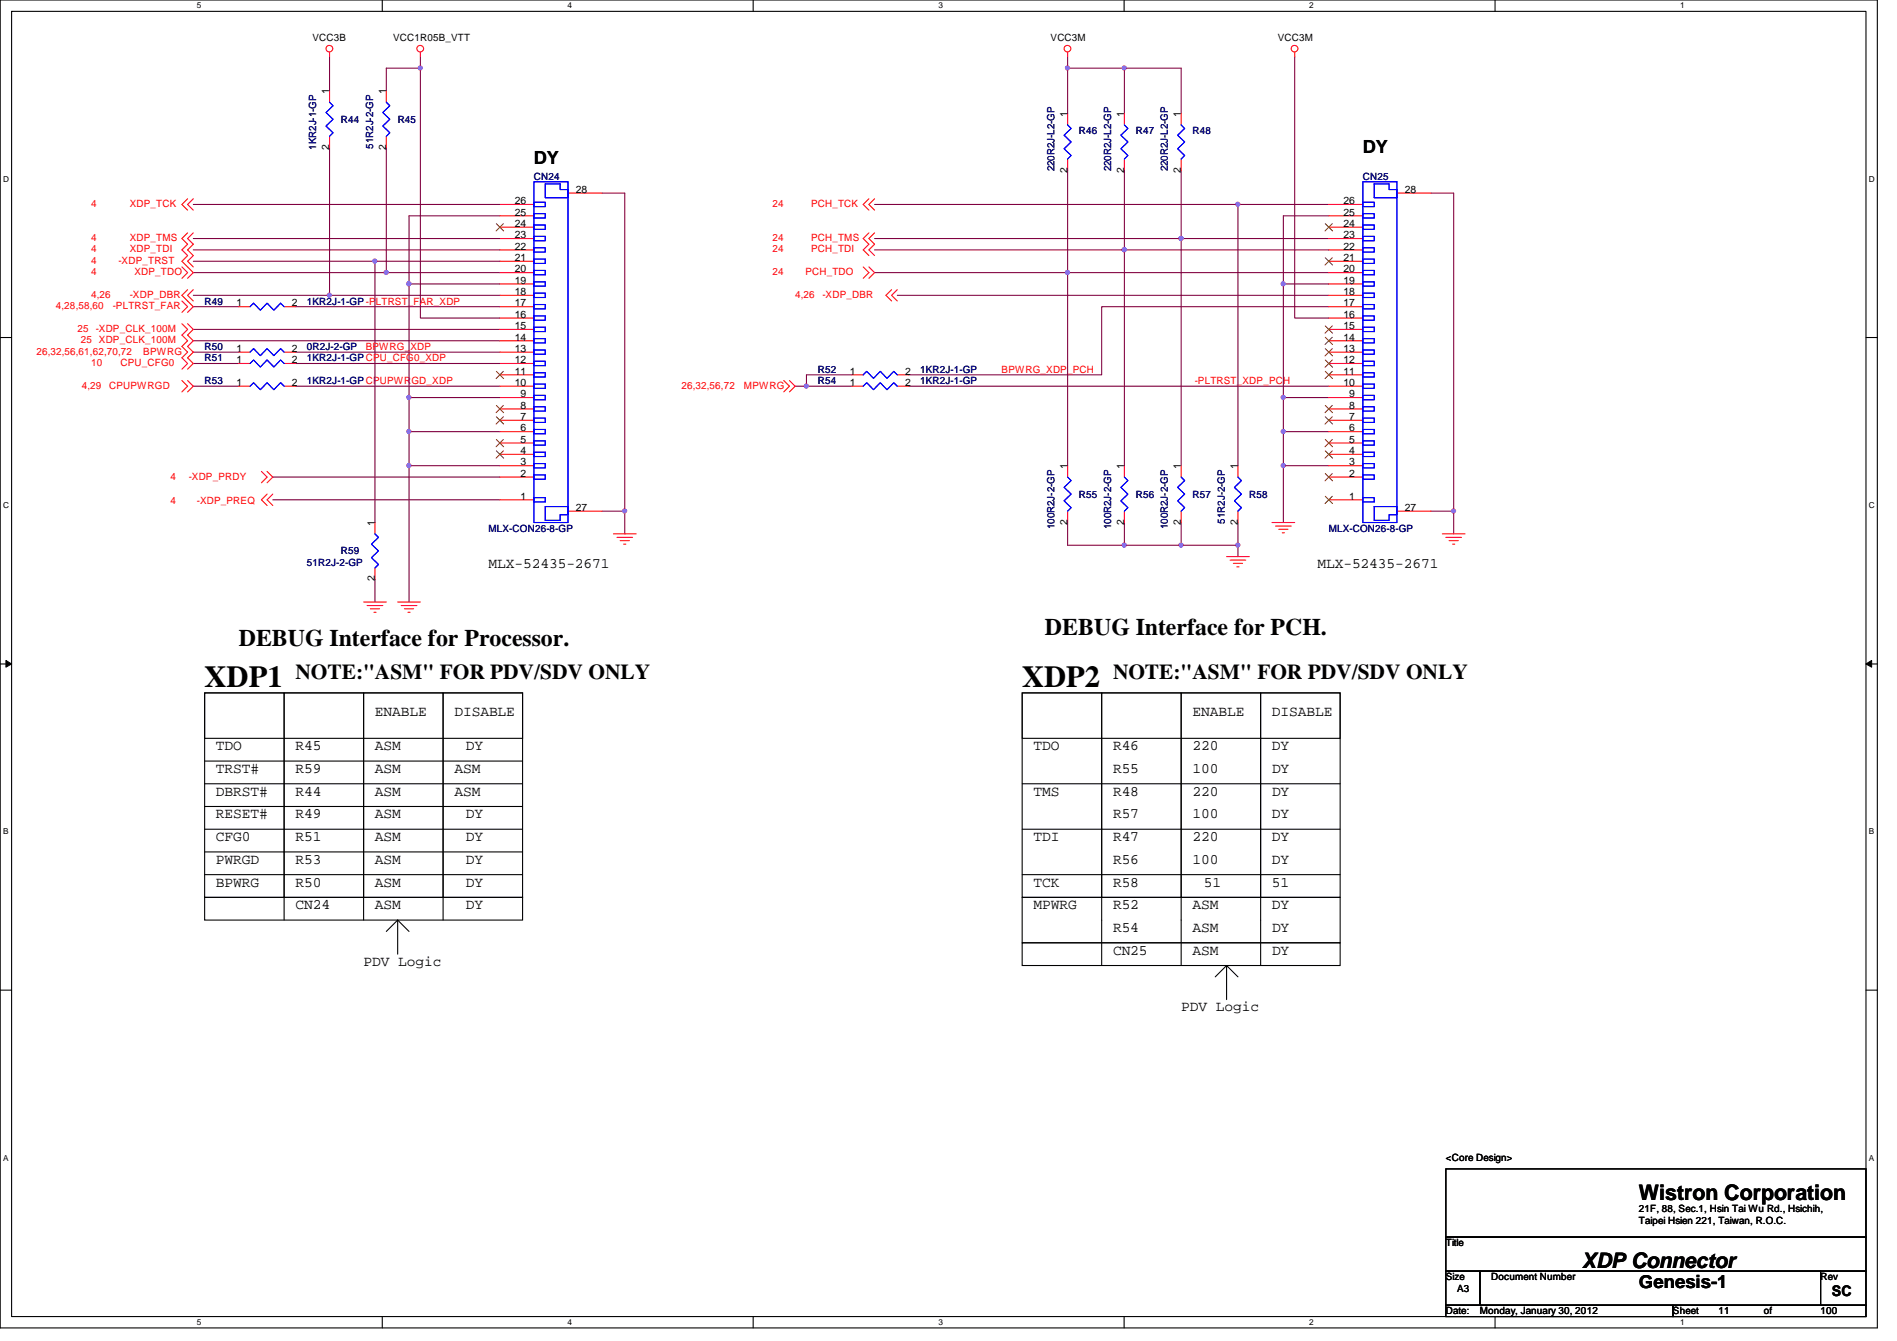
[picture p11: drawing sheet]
<svg xmlns="http://www.w3.org/2000/svg" width="297mm" height="210mm" viewBox="0 0 297 210" stroke-linecap="round" stroke-linejoin="round" font-family="sans-serif">
<path d="M0 0h294v207.9h-294zM1.8 1.8h290.4v204.3h-290.4z" fill="none" stroke="#000" stroke-width=".17"/>
<g fill="#fff">
<path d="M30.8 .2h.7v1.4h-.7z"/>
<path d="M30.8 206.2h.7v1.4h-.7z"/>
</g>
<path d="M59.9 0v1.8M59.9 206.1v1.8" fill="none" stroke="#000" stroke-width=".17"/>
<g fill="#fff">
<path d="M88.9 .2h.6v1.4h-.6z"/>
<path d="M88.9 206.2h.6v1.4h-.6z"/>
</g>
<path d="M117.9 0v1.8M117.9 206.1v1.8" fill="none" stroke="#000" stroke-width=".17"/>
<g fill="#fff">
<path d="M146.9 .2h.7v1.4h-.7z"/>
<path d="M146.9 206.2h.7v1.4h-.7z"/>
</g>
<path d="M176 0v1.8M176 206.1v1.8" fill="none" stroke="#000" stroke-width=".17"/>
<g fill="#fff">
<path d="M205 .2h.7v1.4h-.7z"/>
<path d="M205 206.2h.7v1.4h-.7z"/>
</g>
<path d="M234.1 0v1.8M234.1 206.1v1.8" fill="none" stroke="#000" stroke-width=".17"/>
<g fill="#fff">
<path d="M263.1 .2h.7v1.4h-.7z"/>
<path d="M263.1 206.2h.7v1.4h-.7z"/>
<path d="M.5 27.3h.9v1.4h-.9z"/>
<path d="M292.6 27.3h.9v1.4h-.9z"/>
<path d="M.5 78.4h.9v1.4h-.9z"/>
<path d="M292.6 78.4h.9v1.4h-.9z"/>
</g>
<path d="M0 52.8h1.8M292.2 52.8h1.8" fill="none" stroke="#000" stroke-width=".17"/>
<g fill="#fff">
<path d="M.5 129.5h.8v1.4h-.8z"/>
<path d="M292.6 129.5h.9v1.4h-.9z"/>
</g>
<path d="M0 103.9h1.8M292.2 103.9h1.8" fill="none" stroke="#000" stroke-width=".17"/>
<path d="M.9 103.4l.9 .5-.9 .5zM292.2 103.9l.9-.5v1z" fill="#000"/>
<path d="M.9 103.4l.9 .5-.9 .5zM292.2 103.9l.9-.5v1z" fill="none" stroke="#000" stroke-width=".16"/>
<g fill="#fff">
<path d="M.5 180.5h.8v1.4h-.8z"/>
<path d="M292.6 180.5h.9v1.4h-.9z"/>
</g>
<path d="M0 155h1.8M292.2 155h1.8" fill="none" stroke="#000" stroke-width=".17"/>
<path d="M78.3 33.8h-14.3v10.6h14.3M42.7 78.2h35.6M42.7 74.7h35.6" fill="none" stroke="#800040" stroke-width=".17"/>
<circle cx="64" cy="44.4" r=".32" fill="#f0f"/>
<circle cx="64" cy="44.4" r=".32" fill="none" stroke="#f0f" stroke-width=".17"/>
<path d="M64 72.9v21.3" fill="none" stroke="#800040" stroke-width=".17"/>
<circle cx="64" cy="72.9" r=".32" fill="#f0f"/>
<circle cx="64" cy="72.9" r=".32" fill="none" stroke="#f0f" stroke-width=".17"/>
<path d="M65.8 10.7v39.1h12.5M30.3 51.6h48M30.3 53.3h48M30.3 60.5h7.1M46.3 60.5h32" fill="none" stroke="#800040" stroke-width=".17"/>
<circle cx="65.8" cy="10.6" r=".32" fill="#f0f"/>
<circle cx="65.8" cy="10.6" r=".32" fill="none" stroke="#f0f" stroke-width=".17"/>
<path d="M30.3 48h7.1M46.3 48h32M51.6 46.2h26.7" fill="none" stroke="#800040" stroke-width=".17"/>
<circle cx="51.6" cy="46.2" r=".32" fill="#f0f"/>
<circle cx="51.6" cy="46.2" r=".32" fill="none" stroke="#f0f" stroke-width=".17"/>
<path d="M51.6 8.9v5.3M51.6 23.1v23.1h-21.3M60.5 42.7h17.8" fill="none" stroke="#800040" stroke-width=".17"/>
<circle cx="60.5" cy="42.6" r=".32" fill="#f0f"/>
<circle cx="60.5" cy="42.6" r=".32" fill="none" stroke="#f0f" stroke-width=".17"/>
<path d="M65.8 8.9v1.8h-5.3v3.5M60.5 23.1v19.6h-30.2M30.3 40.9h28.4v40.9" fill="none" stroke="#800040" stroke-width=".17"/>
<circle cx="58.7" cy="40.9" r=".32" fill="#f0f"/>
<circle cx="58.7" cy="40.9" r=".32" fill="none" stroke="#f0f" stroke-width=".17"/>
<path d="M30.3 39.1h48M30.3 37.3h48M30.3 32h48M208.1 33.8h-7.1v10.6h7.1M58.7 40.9h19.6M201 72.9v8.9M58.7 90.7v3.5" fill="none" stroke="#800040" stroke-width=".17"/>
<circle cx="200.9" cy="72.9" r=".32" fill="#f0f"/>
<circle cx="200.9" cy="72.9" r=".32" fill="none" stroke="#f0f" stroke-width=".17"/>
<path d="M202.7 8.9v40.9h5.4M185 37.3h23.1M140.5 46.2h67.6M142.3 60.5h65.8" fill="none" stroke="#800040" stroke-width=".17"/>
<circle cx="184.9" cy="37.3" r=".32" fill="#f0f"/>
<circle cx="184.9" cy="37.3" r=".32" fill="none" stroke="#f0f" stroke-width=".17"/>
<path d="M208.1 32h-14.3v40.9" fill="none" stroke="#800040" stroke-width=".17"/>
<circle cx="193.8" cy="32" r=".32" fill="#f0f"/>
<circle cx="193.8" cy="32" r=".32" fill="none" stroke="#f0f" stroke-width=".17"/>
<path d="M136.9 32h56.9M185 81.8v3.5M193.8 85.3v1.8" fill="none" stroke="#800040" stroke-width=".17"/>
<circle cx="184.9" cy="85.3" r=".32" fill="#f0f"/>
<circle cx="184.9" cy="85.3" r=".32" fill="none" stroke="#f0f" stroke-width=".17"/>
<path d="M193.8 81.8v3.5" fill="none" stroke="#800040" stroke-width=".17"/>
<circle cx="193.8" cy="85.3" r=".32" fill="#f0f"/>
<circle cx="193.8" cy="85.3" r=".32" fill="none" stroke="#f0f" stroke-width=".17"/>
<path d="M176.1 81.8v3.5" fill="none" stroke="#800040" stroke-width=".17"/>
<circle cx="176" cy="85.3" r=".32" fill="#f0f"/>
<circle cx="176" cy="85.3" r=".32" fill="none" stroke="#f0f" stroke-width=".17"/>
<path d="M176.1 39.1h32M167.2 81.8v3.5h17.8" fill="none" stroke="#800040" stroke-width=".17"/>
<circle cx="176" cy="39.1" r=".32" fill="#f0f"/>
<circle cx="176" cy="39.1" r=".32" fill="none" stroke="#f0f" stroke-width=".17"/>
<path d="M167.2 42.7h40.9" fill="none" stroke="#800040" stroke-width=".17"/>
<circle cx="167.1" cy="42.6" r=".32" fill="#f0f"/>
<circle cx="167.1" cy="42.6" r=".32" fill="none" stroke="#f0f" stroke-width=".17"/>
<path d="M167.2 42.7v30.2" fill="none" stroke="#800040" stroke-width=".17"/>
<circle cx="167.1" cy="42.6" r=".32" fill="#f0f"/>
<circle cx="167.1" cy="42.6" r=".32" fill="none" stroke="#f0f" stroke-width=".17"/>
<path d="M185 37.3v35.6" fill="none" stroke="#800040" stroke-width=".17"/>
<circle cx="184.9" cy="37.3" r=".32" fill="#f0f"/>
<circle cx="184.9" cy="37.3" r=".32" fill="none" stroke="#f0f" stroke-width=".17"/>
<path d="M176.1 10.7h-8.9v7.1M185 26.7v10.6" fill="none" stroke="#800040" stroke-width=".17"/>
<circle cx="176" cy="10.6" r=".32" fill="#f0f"/>
<circle cx="176" cy="10.6" r=".32" fill="none" stroke="#f0f" stroke-width=".17"/>
<circle cx="167.1" cy="10.6" r=".32" fill="#f0f"/>
<circle cx="167.1" cy="10.6" r=".32" fill="none" stroke="#f0f" stroke-width=".17"/>
<path d="M167.2 8.9v1.8M176.1 17.8v-7.1h8.9v7.1M167.2 26.7v16M176.1 26.7v46.2" fill="none" stroke="#800040" stroke-width=".17"/>
<circle cx="176" cy="39.1" r=".32" fill="#f0f"/>
<circle cx="176" cy="39.1" r=".32" fill="none" stroke="#f0f" stroke-width=".17"/>
<path d="M94.3 30.2h3.5M136.9 39.1h39.2M136.9 37.3h48.1M126.3 60.5h7.1M185 85.3h8.8" fill="none" stroke="#800040" stroke-width=".17"/>
<circle cx="126.3" cy="60.4" r=".32" fill="#f0f"/>
<circle cx="126.3" cy="60.4" r=".32" fill="none" stroke="#f0f" stroke-width=".17"/>
<path d="M136.9 42.7h30.3M97.8 80v3.6" fill="none" stroke="#800040" stroke-width=".17"/>
<circle cx="97.8" cy="80" r=".32" fill="#f0f"/>
<circle cx="97.8" cy="80" r=".32" fill="none" stroke="#f0f" stroke-width=".17"/>
<path d="M97.8 30.2v49.8h-3.5M64 67.6v5.3h14.3" fill="none" stroke="#800040" stroke-width=".17"/>
<circle cx="64" cy="67.5" r=".32" fill="#f0f"/>
<circle cx="64" cy="67.5" r=".32" fill="none" stroke="#f0f" stroke-width=".17"/>
<path d="M64 62.2v5.4h14.3" fill="none" stroke="#800040" stroke-width=".17"/>
<circle cx="64" cy="62.2" r=".32" fill="#f0f"/>
<circle cx="64" cy="62.2" r=".32" fill="none" stroke="#f0f" stroke-width=".17"/>
<path d="M64 44.4v17.8h14.3" fill="none" stroke="#800040" stroke-width=".17"/>
<circle cx="64" cy="44.4" r=".32" fill="#f0f"/>
<circle cx="64" cy="44.4" r=".32" fill="none" stroke="#f0f" stroke-width=".17"/>
<path d="M224.1 30.2h3.5v49.8M30.3 55.1h7.1M30.3 56.9h7.1M46.3 55.1h32M46.3 56.9h32M224.1 80h3.5M227.6 80v3.6" fill="none" stroke="#800040" stroke-width=".17"/>
<circle cx="227.6" cy="80" r=".32" fill="#f0f"/>
<circle cx="227.6" cy="80" r=".32" fill="none" stroke="#f0f" stroke-width=".17"/>
<path d="M201 44.4v17.8h7.1" fill="none" stroke="#800040" stroke-width=".17"/>
<circle cx="200.9" cy="44.4" r=".32" fill="#f0f"/>
<circle cx="200.9" cy="44.4" r=".32" fill="none" stroke="#f0f" stroke-width=".17"/>
<path d="M208.1 67.6h-7.1v5.3h7.1" fill="none" stroke="#800040" stroke-width=".17"/>
<circle cx="200.9" cy="67.5" r=".32" fill="#f0f"/>
<circle cx="200.9" cy="67.5" r=".32" fill="none" stroke="#f0f" stroke-width=".17"/>
<path d="M133.4 58.7h-7.1v1.8h-1.8M201 62.2v5.4" fill="none" stroke="#800040" stroke-width=".17"/>
<circle cx="200.9" cy="62.2" r=".32" fill="#f0f"/>
<circle cx="200.9" cy="62.2" r=".32" fill="none" stroke="#f0f" stroke-width=".17"/>
<path d="M208.1 48h-35.6v10.7h-30.2" fill="none" stroke="#800040" stroke-width=".17"/>
<g fill="none" stroke="#f00" stroke-width=".17">
<path d="M51.6 8.2v.7M51.6 14.2v1.8M60.5 14.2v1.8M65.8 8.2v.7M167.2 8.2v.7M167.2 17.8v1.8M176.1 17.8v1.8M185 17.8v1.8M202.7 8.2v.7M29.4 36.4l-.9 .9 .9 .9-.9 .9 .9 .9-.9 .9 1.8 1.8-.9 .9M29.4 31.1l-.9 .9 .9 .9M30.3 36.4l-.9 .9 .9 .9-.9 .9 .9 .9-.9 .9 .9 .9"/>
<path d="M30.3 31.1l-.9 .9 .9 .9M51.6 21.3v1.8M60.5 21.3v1.8M78.3 39.1h5.3M78.3 37.3h5.3M78.3 35.6h5.3M78.3 33.8h5.3M78.3 32h5.3M88.9 30.2h5.4M136.1 36.4l-.9 .9 .9 .9-.9 .9 .9 .9M136.1 31.1l-.9 .9 .9 .9M136.9 36.4l-.8 .9 .8 .9-.8 .9 .8 .9"/>
<path d="M136.9 31.1l-.8 .9 .8 .9M167.2 24.9v1.8M176.1 24.9v1.8M185 24.9v1.8M208.1 39.1h5.3M208.1 37.3h5.3M208.1 35.6h5.3M208.1 33.8h5.3M208.1 32h5.3M218.7 30.2h5.4M28.5 41.8l.9 .9-.9 .9M28.5 50.7l.9 .9-.9 .9 .9 .8-.9 .9 .9 .9-.9 .9 .9 .9-.9 .9"/>
<path d="M28.5 59.6l.9 .9-.9 .8M28.5 47.1l.9 .9-.9 .9M29.4 45.3l-.9 .9 1.8 1.8-.9 .9M29.4 50.7l.9 .9-.9 .9 .9 .8-.9 .9 .9 .9-.9 .9 .9 .9-.9 .9M29.4 59.6l.9 .9-.9 .8M30.3 45.3l-.9 .9 .9 .9M37.4 56.9h1.8M37.4 55.1h1.8M37.4 48h1.8M44.5 56.9h1.8M44.5 55.1h1.8M44.5 48h1.8"/>
<path d="M78.3 56.9h5.3M78.3 58.7h5.3M78.3 55.1h5.3M78.3 53.3h5.3M78.3 51.6h5.3M78.3 49.8h5.3M78.3 48h5.3M78.3 46.2h5.3M78.3 44.4h5.3M78.3 42.7h5.3M78.3 40.9h5.3M122.7 59.6l.9 .9-.9 .8"/>
<path d="M123.6 59.6l.9 .9-.9 .8M133.4 58.7h1.8M135.2 41.8l.9 .9-.9 .9M136.1 41.8l.8 .9-.8 .9M139.6 45.3l-.9 .9 .9 .9M140.5 58.7h1.8M140.5 45.3l-.9 .9 .9 .9M208.1 56.9h5.3M208.1 58.7h5.3M208.1 55.1h5.3M208.1 53.3h5.3M208.1 51.6h5.3"/>
<path d="M208.1 49.8h5.3M208.1 48h5.3M208.1 46.2h5.3M208.1 44.4h5.3M208.1 42.7h5.3M208.1 40.9h5.3M37.4 60.5h1.8M40.9 73.8l.9 .9-.9 .9M41.8 73.8l.9 .9-.9 .9M41.8 77.3l-.9 .9 .9 .9M42.7 77.3l-.9 .9 .9 .9M44.5 60.5h1.8"/>
<path d="M78.3 60.5h5.3M78.3 78.2h5.3M78.3 74.7h5.3M78.3 72.9h5.3M78.3 71.1h5.3M78.3 69.3h5.3M78.3 67.6h5.3M78.3 65.8h5.3M78.3 64h5.3M78.3 62.2h5.3M133.4 60.5h1.8M140.5 60.5h1.8"/>
<path d="M167.2 72.9v1.8M176.1 72.9v1.8M185 72.9v1.8M193.8 72.9v1.8M208.1 60.5h5.3M208.1 78.2h5.3M208.1 74.7h5.3M208.1 72.9h5.3M208.1 71.1h5.3M208.1 69.3h5.3M208.1 67.6h5.3M208.1 65.8h5.3"/>
<path d="M208.1 64h5.3M208.1 62.2h5.3M56.9 94.2h3.6M57.5 94.8h2.4M58 95.3h1.4M58.5 95.8h.4M58.7 81.8v1.8M58.7 88.9v1.8M62.3 94.2h3.5M62.8 94.8h2.5M63.3 95.3h1.5M63.9 95.8h.3"/>
<path d="M88.9 80h5.4M96.1 83.6h3.5M96.6 84.1h2.5M97.1 84.6h1.4M97.7 85.2h.3M167.2 80v1.8M176.1 80v1.8M185 80v1.8M192.1 87.1h3.5M192.6 87.7h2.5M193.1 88.2h1.5M193.7 88.7h.3"/>
<path d="M193.8 80v1.8M199.2 81.8h3.5M199.7 82.3h2.5M200.2 82.8h1.5M200.8 83.4h.3M218.7 80h5.4M225.8 83.6h3.6M226.4 84.1h2.5M226.9 84.6h1.4M227.5 85.2h.3"/>
<circle cx="51.6" cy="7.6" r=".52"/>
<circle cx="65.8" cy="7.6" r=".52"/>
<circle cx="167.2" cy="7.6" r=".52"/>
<circle cx="202.7" cy="7.6" r=".52"/>
</g>
<g fill="none" stroke="#000" stroke-width=".17">
<path d="M32 108.5h49.8v7.1h-49.8zM32 108.5h12.5v32h-12.5zM32 119.1h49.8M44.5 108.5h12.4v32h-12.4zM56.9 108.5h12.5v32h-12.5zM69.4 108.5h12.4v32h-12.4zM160.1 108.5h49.7v7.1h-49.7zM160.1 108.5h12.4v32h-12.4zM172.5 108.5h12.5v32h-12.5zM185 108.5h12.4v32h-12.4zM197.4 108.5h12.4v32h-12.4zM32 122.7h49.8"/>
<path d="M32 126.2h49.8M32 129.8h49.8M32 133.3h49.8M32 136.9h49.8M160.1 122.7h49.7M160.1 129.8h49.7M160.1 136.9h49.7M32 140.5h49.8v3.5h-49.8zM44.5 140.5v3.5M56.9 140.5v3.5M62.3 144l1.7 1.8M62.3 144l-1.8 1.8"/>
<path d="M62.3 144v5.4M69.4 140.5v3.5M160.1 140.5h49.7v7.1h-49.7zM160.1 147.6h49.7v3.5h-49.7zM172.5 140.5v10.6M185 140.5v10.6M192.1 151.1l-1.8 1.8M193.8 152.9l-1.7-1.8v5.4M197.4 140.5v10.6M226.4 183h65.8v10.6h-65.8zM226.4 193.6h65.8v5.4h-65.8zM226.4 199h5.3v5.3h-5.3z"/>
<path d="M231.7 199h53.4v5.3h-53.4zM285.1 199h7.1v5.3h-7.1zM226.4 204.3h35.6v1.8h-35.6zM262 204.3h30.2v1.8h-30.2z"/>
</g>
<g fill="none" stroke="#00f" stroke-width=".17">
<path d="M51.6 16l.6 .6-1.1 1 1.1 1.1-1.1 1 1.1 1.1-.6 .5M60.5 16l.5 .6-1.1 1 1.1 1.1-1.1 1 1.1 1.1-.5 .5M167.2 19.6l.5 .5-1.1 1.1 1.1 1-1.1 1.1 1.1 1-.5 .6M176.1 19.6l.5 .5-1.1 1.1 1.1 1-1.1 1.1 1.1 1-.5 .6M185 19.6l.5 .5-1.1 1.1 1.1 1-1.1 1.1 1.1 1-.5 .6M83.6 38.8h1.8v.7h-1.8zM83.6 37h1.8v.7h-1.8zM83.6 35.2h1.8v.7h-1.8zM83.6 33.4h1.8v.7h-1.8zM83.6 31.7h1.8v.6h-1.8zM83.6 28.4h5.3v53.4h-5.3zM85.4 28.8h2.3v.9h1.2v1.2h-3.5z"/>
<path d="M213.4 38.8h1.8v.7h-1.8zM213.4 37h1.8v.7h-1.8zM213.4 35.2h1.8v.7h-1.8zM213.4 33.4h1.8v.7h-1.8zM213.4 31.7h1.8v.6h-1.8zM213.4 28.4h5.3v53.4h-5.3zM215.2 28.8h2.3v.9h1.2v1.2h-3.5zM39.2 56.9l.5-.6 1.1 1.1 1-1.1 1.1 1.1 1-1.1 .6 .6M39.2 48l.5-.5 1.1 1.1 1-1.1 1.1 1.1 1-1.1 .6 .5M39.2 55.1l.5-.5 1.1 1.1 1-1.1 1.1 1.1 1-1.1 .6 .5M83.6 58.3h1.8v.7h-1.8zM83.6 56.6h1.8v.6h-1.8z"/>
<path d="M83.6 42.3h1.8v.7h-1.8zM83.6 45.9h1.8v.7h-1.8zM83.6 40.6h1.8v.6h-1.8zM83.6 54.8h1.8v.7h-1.8zM83.6 44.1h1.8v.7h-1.8zM83.6 53h1.8v.7h-1.8zM83.6 51.2h1.8v.7h-1.8zM83.6 49.4h1.8v.7h-1.8zM83.6 47.7h1.8v.6h-1.8zM135.2 58.7l.5-.6 1.1 1.1 1-1.1 1.1 1.1 1.1-1.1 .5 .6M213.4 58.3h1.8v.7h-1.8zM213.4 56.6h1.8v.6h-1.8z"/>
<path d="M213.4 42.3h1.8v.7h-1.8zM213.4 45.9h1.8v.7h-1.8zM213.4 40.6h1.8v.6h-1.8zM213.4 54.8h1.8v.7h-1.8zM213.4 44.1h1.8v.7h-1.8zM213.4 53h1.8v.7h-1.8zM213.4 51.2h1.8v.7h-1.8zM213.4 49.4h1.8v.7h-1.8zM213.4 47.7h1.8v.6h-1.8zM39.2 60.5l.5-.6 1.1 1.1 1-1.1 1.1 1.1 1-1.1 .6 .6M83.6 77.9h1.8v.7h-1.8zM83.6 60.1h1.8v.7h-1.8z"/>
<path d="M83.6 74.3h1.8v.7h-1.8zM83.6 72.6h1.8v.6h-1.8zM83.6 70.8h1.8v.7h-1.8zM83.6 69h1.8v.7h-1.8zM83.6 67.2h1.8v.7h-1.8zM83.6 65.4h1.8v.7h-1.8zM83.6 63.7h1.8v.6h-1.8zM83.6 61.9h1.8v.7h-1.8zM85.4 79.3h3.5v1.3h-1.2v.8h-2.3zM135.2 60.5l.5-.6 1.1 1.1 1-1.1 1.1 1.1 1.1-1.1 .5 .6M167.2 74.7l.5 .5-1.1 1.1 1.1 1-1.1 1.1 1.1 1.1-.5 .5M176.1 74.7l.5 .5-1.1 1.1 1.1 1-1.1 1.1 1.1 1.1-.5 .5"/>
<path d="M185 74.7l.5 .5-1.1 1.1 1.1 1-1.1 1.1 1.1 1.1-.5 .5M193.8 74.7l.6 .5-1.1 1.1 1.1 1-1.1 1.1 1.1 1.1-.6 .5M213.4 77.9h1.8v.7h-1.8zM213.4 60.1h1.8v.7h-1.8zM213.4 74.3h1.8v.7h-1.8zM213.4 72.6h1.8v.6h-1.8zM213.4 70.8h1.8v.7h-1.8zM213.4 69h1.8v.7h-1.8zM213.4 67.2h1.8v.7h-1.8zM213.4 65.4h1.8v.7h-1.8zM213.4 63.7h1.8v.6h-1.8zM213.4 61.9h1.8v.7h-1.8z"/>
<path d="M215.2 79.3h3.5v1.3h-1.2v.8h-2.3zM58.7 83.6l.6 .5-1.1 1.1 1.1 1-1.1 1.1 1.1 1-.6 .6"/>
</g>
<g fill="none" stroke="#804000" stroke-width=".16">
<path d="M77.7 35l1.2 1.2M78.8 35l-1.1 1.2M207.5 35l1.2 1.2M208.6 35l-1.1 1.2M77.7 58.1l1.2 1.2M78.8 58.1l-1.1 1.2M207.5 58.1l1.2 1.2M207.5 56.3l1.2 1.2M207.5 54.6l1.2 1.1M207.5 52.8l1.2 1.1M207.5 51l1.2 1.2M207.5 40.3l1.2 1.2"/>
<path d="M208.6 58.1l-1.1 1.2M208.6 56.3l-1.1 1.2M208.6 54.6l-1.1 1.1M208.6 52.8l-1.1 1.1M208.6 51l-1.1 1.2M208.6 40.3l-1.1 1.2M77.7 70.6l1.2 1.1M77.7 68.8l1.2 1.1M77.7 65.2l1.2 1.2M77.7 63.5l1.2 1.1M78.8 70.6l-1.1 1.1M78.8 68.8l-1.1 1.1"/>
<path d="M78.8 65.2l-1.1 1.2M78.8 63.5l-1.1 1.1M207.5 77.7l1.2 1.1M207.5 74.1l1.2 1.2M207.5 70.6l1.2 1.1M207.5 68.8l1.2 1.1M207.5 65.2l1.2 1.2M207.5 63.5l1.2 1.1M208.6 77.7l-1.1 1.1M208.6 74.1l-1.1 1.2M208.6 70.6l-1.1 1.1M208.6 68.8l-1.1 1.1"/>
<path d="M208.6 65.2l-1.1 1.2M208.6 63.5l-1.1 1.1"/>
</g>
<circle cx="64" cy="44.4" r=".32" fill="#f0f"/>
<circle cx="64" cy="44.4" r=".32" fill="none" stroke="#f0f" stroke-width=".17"/>
<circle cx="64" cy="72.9" r=".32" fill="#f0f"/>
<circle cx="64" cy="72.9" r=".32" fill="none" stroke="#f0f" stroke-width=".17"/>
<circle cx="65.8" cy="10.6" r=".32" fill="#f0f"/>
<circle cx="65.8" cy="10.6" r=".32" fill="none" stroke="#f0f" stroke-width=".17"/>
<circle cx="51.6" cy="46.2" r=".32" fill="#f0f"/>
<circle cx="51.6" cy="46.2" r=".32" fill="none" stroke="#f0f" stroke-width=".17"/>
<circle cx="60.5" cy="42.6" r=".32" fill="#f0f"/>
<circle cx="60.5" cy="42.6" r=".32" fill="none" stroke="#f0f" stroke-width=".17"/>
<circle cx="58.7" cy="40.9" r=".32" fill="#f0f"/>
<circle cx="58.7" cy="40.9" r=".32" fill="none" stroke="#f0f" stroke-width=".17"/>
<circle cx="200.9" cy="72.9" r=".32" fill="#f0f"/>
<circle cx="200.9" cy="72.9" r=".32" fill="none" stroke="#f0f" stroke-width=".17"/>
<circle cx="184.9" cy="37.3" r=".32" fill="#f0f"/>
<circle cx="184.9" cy="37.3" r=".32" fill="none" stroke="#f0f" stroke-width=".17"/>
<circle cx="193.8" cy="32" r=".32" fill="#f0f"/>
<circle cx="193.8" cy="32" r=".32" fill="none" stroke="#f0f" stroke-width=".17"/>
<circle cx="184.9" cy="85.3" r=".32" fill="#f0f"/>
<circle cx="184.9" cy="85.3" r=".32" fill="none" stroke="#f0f" stroke-width=".17"/>
<circle cx="193.8" cy="85.3" r=".32" fill="#f0f"/>
<circle cx="193.8" cy="85.3" r=".32" fill="none" stroke="#f0f" stroke-width=".17"/>
<circle cx="176" cy="85.3" r=".32" fill="#f0f"/>
<circle cx="176" cy="85.3" r=".32" fill="none" stroke="#f0f" stroke-width=".17"/>
<circle cx="176" cy="39.1" r=".32" fill="#f0f"/>
<circle cx="176" cy="39.1" r=".32" fill="none" stroke="#f0f" stroke-width=".17"/>
<circle cx="167.1" cy="42.6" r=".32" fill="#f0f"/>
<circle cx="167.1" cy="42.6" r=".32" fill="none" stroke="#f0f" stroke-width=".17"/>
<circle cx="167.1" cy="42.6" r=".32" fill="#f0f"/>
<circle cx="167.1" cy="42.6" r=".32" fill="none" stroke="#f0f" stroke-width=".17"/>
<circle cx="184.9" cy="37.3" r=".32" fill="#f0f"/>
<circle cx="184.9" cy="37.3" r=".32" fill="none" stroke="#f0f" stroke-width=".17"/>
<circle cx="176" cy="10.6" r=".32" fill="#f0f"/>
<circle cx="176" cy="10.6" r=".32" fill="none" stroke="#f0f" stroke-width=".17"/>
<circle cx="167.1" cy="10.6" r=".32" fill="#f0f"/>
<circle cx="167.1" cy="10.6" r=".32" fill="none" stroke="#f0f" stroke-width=".17"/>
<circle cx="176" cy="39.1" r=".32" fill="#f0f"/>
<circle cx="176" cy="39.1" r=".32" fill="none" stroke="#f0f" stroke-width=".17"/>
<circle cx="126.3" cy="60.4" r=".32" fill="#f0f"/>
<circle cx="126.3" cy="60.4" r=".32" fill="none" stroke="#f0f" stroke-width=".17"/>
<circle cx="97.8" cy="80" r=".32" fill="#f0f"/>
<circle cx="97.8" cy="80" r=".32" fill="none" stroke="#f0f" stroke-width=".17"/>
<circle cx="64" cy="67.5" r=".32" fill="#f0f"/>
<circle cx="64" cy="67.5" r=".32" fill="none" stroke="#f0f" stroke-width=".17"/>
<circle cx="64" cy="62.2" r=".32" fill="#f0f"/>
<circle cx="64" cy="62.2" r=".32" fill="none" stroke="#f0f" stroke-width=".17"/>
<circle cx="64" cy="44.4" r=".32" fill="#f0f"/>
<circle cx="64" cy="44.4" r=".32" fill="none" stroke="#f0f" stroke-width=".17"/>
<circle cx="227.6" cy="80" r=".32" fill="#f0f"/>
<circle cx="227.6" cy="80" r=".32" fill="none" stroke="#f0f" stroke-width=".17"/>
<circle cx="200.9" cy="44.4" r=".32" fill="#f0f"/>
<circle cx="200.9" cy="44.4" r=".32" fill="none" stroke="#f0f" stroke-width=".17"/>
<circle cx="200.9" cy="67.5" r=".32" fill="#f0f"/>
<circle cx="200.9" cy="67.5" r=".32" fill="none" stroke="#f0f" stroke-width=".17"/>
<circle cx="200.9" cy="62.2" r=".32" fill="#f0f"/>
<circle cx="200.9" cy="62.2" r=".32" fill="none" stroke="#f0f" stroke-width=".17"/>
<g font-size="4.8">
<text x="32" y="107.5">XDP1</text>
<text x="160.1" y="107.5">XDP2</text>
</g>
<g font-size="3.7">
<text x="37.4" y="101.2">DEBUG Interface for Processor.</text>
<text x="163.6" y="99.4">DEBUG Interface for PCH.</text>
</g>
<g font-size="3.3">
<text x="46.3" y="106.2">NOTE:&quot;ASM&quot; FOR PDV/SDV ONLY</text>
<text x="174.3" y="106.2">NOTE:&quot;ASM&quot; FOR PDV/SDV ONLY</text>
<text x="256.6" y="187.9">Wistron Corporation</text>
<text x="247.7" y="198.5">XDP Connector</text>
</g>
<g font-size="2.8">
<text x="213.4" y="24">DY</text>
<text x="83.6" y="25.7">DY</text>
<text x="256.6" y="201.6">Genesis-1</text>
</g>
<g font-size="2.3">
<text x="76.5" y="89">MLX-52435-2671</text>
<text x="206.3" y="89">MLX-52435-2671</text>
<text x="58.7" y="112.1">ENABLE</text>
<text x="71.2" y="112.1">DISABLE</text>
<text x="186.7" y="112.1">ENABLE</text>
<text x="199.2" y="112.1">DISABLE</text>
<text x="33.8" y="117.4">TDO</text>
<text x="46.3" y="117.4">R45</text>
<text x="58.7" y="117.4">ASM</text>
<text x="72.9" y="117.4">DY</text>
<text x="161.8" y="117.4">TDO</text>
<text x="174.3" y="117.4">R46</text>
<text x="186.7" y="117.4">220</text>
<text x="199.2" y="117.4">DY</text>
<text x="33.8" y="121">TRST#</text>
<text x="33.8" y="124.5">DBRST#</text>
<text x="46.3" y="121">R59</text>
<text x="46.3" y="124.5">R44</text>
<text x="58.7" y="121">ASM</text>
<text x="58.7" y="124.5">ASM</text>
<text x="71.2" y="121">ASM</text>
<text x="71.2" y="124.5">ASM</text>
<text x="161.8" y="124.5">TMS</text>
<text x="174.3" y="121">R55</text>
<text x="174.3" y="124.5">R48</text>
<text x="186.7" y="121">100</text>
<text x="186.7" y="124.5">220</text>
<text x="199.2" y="121">DY</text>
<text x="199.2" y="124.5">DY</text>
<text x="33.8" y="128.1">RESET#</text>
<text x="33.8" y="131.7">CFG0</text>
<text x="46.3" y="128.1">R49</text>
<text x="46.3" y="131.7">R51</text>
<text x="58.7" y="128.1">ASM</text>
<text x="58.7" y="131.7">ASM</text>
<text x="72.9" y="128.1">DY</text>
<text x="72.9" y="131.7">DY</text>
<text x="161.8" y="131.7">TDI</text>
<text x="174.3" y="128.1">R57</text>
<text x="174.3" y="131.7">R47</text>
<text x="186.7" y="128.1">100</text>
<text x="186.7" y="131.7">220</text>
<text x="199.2" y="128.1">DY</text>
<text x="199.2" y="131.7">DY</text>
<text x="33.8" y="135.2">PWRGD</text>
<text x="46.3" y="135.2">R53</text>
<text x="58.7" y="135.2">ASM</text>
<text x="72.9" y="135.2">DY</text>
<text x="174.3" y="135.2">R56</text>
<text x="186.7" y="135.2">100</text>
<text x="199.2" y="135.2">DY</text>
<text x="33.8" y="138.8">BPWRG</text>
<text x="46.3" y="138.8">R50</text>
<text x="46.3" y="142.3">CN24</text>
<text x="58.7" y="138.8">ASM</text>
<text x="58.7" y="142.3">ASM</text>
<text x="72.9" y="138.8">DY</text>
<text x="72.9" y="142.3">DY</text>
<text x="161.8" y="138.8">TCK</text>
<text x="161.8" y="142.3">MPWRG</text>
<text x="174.3" y="138.8">R58</text>
<text x="174.3" y="142.3">R52</text>
<text x="186.7" y="142.3">ASM</text>
<text x="188.5" y="138.8">51</text>
<text x="199.2" y="142.3">DY</text>
<text x="199.2" y="138.8">51</text>
<text x="174.3" y="145.9">R54</text>
<text x="174.3" y="149.4">CN25</text>
<text x="186.7" y="145.9">ASM</text>
<text x="186.7" y="149.4">ASM</text>
<text x="199.2" y="145.9">DY</text>
<text x="199.2" y="149.4">DY</text>
<text x="56.9" y="151.2">PDV Logic</text>
<text x="185" y="158.3">PDV Logic</text>
<text x="286.8" y="202.9">SC</text>
</g>
<g font-size="1.6">
<text x="48.9" y="6.4">VCC3B</text>
<text x="61.5" y="6.4">VCC1R05B_VTT</text>
<text x="164.5" y="6.4">VCC3M</text>
<text x="200.1" y="6.4">VCC3M</text>
<text x="51.6" y="14.8" transform="rotate(-90 51.6 14.8)">1</text>
<text x="60.4" y="14.8" transform="rotate(-90 60.4 14.8)">1</text>
<text x="51.6" y="23.5" transform="rotate(-90 51.6 23.5)">2</text>
<text x="60.4" y="23.5" transform="rotate(-90 60.4 23.5)">2</text>
<text x="167.1" y="18.3" transform="rotate(-90 167.1 18.3)">1</text>
<text x="176" y="18.3" transform="rotate(-90 176 18.3)">1</text>
<text x="184.9" y="18.3" transform="rotate(-90 184.9 18.3)">1</text>
<text x="167.1" y="27" transform="rotate(-90 167.1 27)">2</text>
<text x="176" y="27" transform="rotate(-90 176 27)">2</text>
<text x="184.9" y="27" transform="rotate(-90 184.9 27)">2</text>
<text x="80.6" y="35.5">24</text>
<text x="80.6" y="33.7">25</text>
<text x="80.6" y="32">26</text>
<text x="90.2" y="30.2">28</text>
<text x="210.4" y="35.5">24</text>
<text x="210.4" y="33.7">25</text>
<text x="210.4" y="32">26</text>
<text x="220" y="30.2">28</text>
<text x="80.6" y="40.9">21</text>
<text x="80.6" y="39.1">22</text>
<text x="80.6" y="37.3">23</text>
<text x="210.4" y="40.9">21</text>
<text x="210.4" y="39.1">22</text>
<text x="210.4" y="37.3">23</text>
<text x="37" y="48">1</text>
<text x="45.7" y="48">2</text>
<text x="80.6" y="48">17</text>
<text x="80.6" y="46.2">18</text>
<text x="80.6" y="44.4">19</text>
<text x="80.6" y="42.6">20</text>
<text x="210.4" y="48">17</text>
<text x="210.4" y="46.2">18</text>
<text x="210.4" y="44.4">19</text>
<text x="210.4" y="42.6">20</text>
<text x="80.6" y="53.3">14</text>
<text x="80.6" y="51.5">15</text>
<text x="80.6" y="49.7">16</text>
<text x="210.4" y="53.3">14</text>
<text x="210.4" y="51.5">15</text>
<text x="210.4" y="49.7">16</text>
<text x="37" y="56.9">1</text>
<text x="37" y="55.1">1</text>
<text x="45.7" y="56.9">2</text>
<text x="45.7" y="55.1">2</text>
<text x="80.6" y="58.6">11</text>
<text x="80.6" y="56.9">12</text>
<text x="80.6" y="55.1">13</text>
<text x="133.1" y="58.6">1</text>
<text x="141.7" y="58.6">2</text>
<text x="210.4" y="58.6">11</text>
<text x="210.4" y="56.9">12</text>
<text x="210.4" y="55.1">13</text>
<text x="37" y="60.4">1</text>
<text x="45.7" y="60.4">2</text>
<text x="80.6" y="60.4">10</text>
<text x="81.5" y="65.7">7</text>
<text x="81.5" y="64">8</text>
<text x="81.5" y="62.2">9</text>
<text x="133.1" y="60.4">1</text>
<text x="141.7" y="60.4">2</text>
<text x="210.4" y="60.4">10</text>
<text x="211.3" y="65.7">7</text>
<text x="211.3" y="64">8</text>
<text x="211.3" y="62.2">9</text>
<text x="81.5" y="71.1">4</text>
<text x="81.5" y="69.3">5</text>
<text x="81.5" y="67.5">6</text>
<text x="211.3" y="71.1">4</text>
<text x="211.3" y="69.3">5</text>
<text x="211.3" y="67.5">6</text>
<text x="81.5" y="74.6">2</text>
<text x="81.5" y="72.9">3</text>
<text x="167.1" y="73.4" transform="rotate(-90 167.1 73.4)">1</text>
<text x="176" y="73.4" transform="rotate(-90 176 73.4)">1</text>
<text x="184.9" y="73.4" transform="rotate(-90 184.9 73.4)">1</text>
<text x="193.8" y="73.4" transform="rotate(-90 193.8 73.4)">1</text>
<text x="211.3" y="74.6">2</text>
<text x="211.3" y="72.9">3</text>
<text x="58.7" y="82.3" transform="rotate(-90 58.7 82.3)">1</text>
<text x="81.5" y="78.2">1</text>
<text x="90.2" y="80">27</text>
<text x="167.1" y="82.1" transform="rotate(-90 167.1 82.1)">2</text>
<text x="176" y="82.1" transform="rotate(-90 176 82.1)">2</text>
<text x="184.9" y="82.1" transform="rotate(-90 184.9 82.1)">2</text>
<text x="193.8" y="82.1" transform="rotate(-90 193.8 82.1)">2</text>
<text x="211.3" y="78.2">1</text>
<text x="220" y="80">27</text>
<text x="58.7" y="91" transform="rotate(-90 58.7 91)">2</text>
<text x="226.4" y="181.7">&lt;Core Design&gt;</text>
<text x="256.6" y="189.7">21F, 88, Sec.1, Hsin Tai Wu Rd., Hsichih,</text>
<text x="256.6" y="191.6">Taipei Hsien 221, Taiwan, R.O.C.</text>
<text x="226.4" y="195.1">Title</text>
<text x="226.4" y="200.4">Size</text>
<text x="228.2" y="202.2">A3</text>
<text x="233.5" y="200.4">Document Number</text>
<text x="285.1" y="200.4">Rev</text>
<text x="226.4" y="205.7">Date:</text>
<text x="231.7" y="205.7">Monday, January 30, 2012</text>
<text x="262" y="205.7">Sheet</text>
<text x="269.1" y="205.7">11</text>
<text x="276.2" y="205.7">of</text>
<text x="285.1" y="205.7">100</text>
</g>
<g font-size="1.6" fill="#000080">
<text x="49.5" y="23.5" transform="rotate(-90 49.5 23.5)">1KR2J-1-GP</text>
<text x="53.4" y="19.2">R44</text>
<text x="58.4" y="23.3" transform="rotate(-90 58.4 23.3)">51R2J-2-GP</text>
<text x="62.3" y="19.2">R45</text>
<text x="168.9" y="21">R46</text>
<text x="177.8" y="21">R47</text>
<text x="186.7" y="21">R48</text>
<text x="83.6" y="28.1">CN24</text>
<text x="165.1" y="26.8" transform="rotate(-90 165.1 26.8)">220R2J-L2-GP</text>
<text x="174" y="26.8" transform="rotate(-90 174 26.8)">220R2J-L2-GP</text>
<text x="182.9" y="26.8" transform="rotate(-90 182.9 26.8)">220R2J-L2-GP</text>
<text x="213.4" y="28.1">CN25</text>
<text x="32" y="47.7">R49</text>
<text x="48" y="47.7">1KR2J-1-GP -PLTRST_FAR_XDP</text>
<text x="32" y="56.6">R51</text>
<text x="32" y="54.8">R50</text>
<text x="48" y="56.6">1KR2J-1-GP CPU_CFG0_XDP</text>
<text x="48" y="54.8">0R2J-2-GP</text>
<text x="128.1" y="58.3">R52</text>
<text x="144.1" y="58.3">1KR2J-1-GP</text>
<text x="32" y="60.1">R53</text>
<text x="48" y="60.1">1KR2J-1-GP CPUPWRGD_XDP</text>
<text x="128.1" y="60.1">R54</text>
<text x="144.1" y="60.1">1KR2J-1-GP</text>
<text x="168.9" y="77.9">R55</text>
<text x="177.8" y="77.9">R56</text>
<text x="186.7" y="77.9">R57</text>
<text x="195.6" y="77.9">R58</text>
<text x="76.5" y="83.2">MLX-CON26-8-GP</text>
<text x="165.1" y="82.8" transform="rotate(-90 165.1 82.8)">100R2J-2-GP</text>
<text x="174" y="82.8" transform="rotate(-90 174 82.8)">100R2J-2-GP</text>
<text x="182.9" y="82.8" transform="rotate(-90 182.9 82.8)">100R2J-2-GP</text>
<text x="191.8" y="82" transform="rotate(-90 191.8 82)">51R2J-2-GP</text>
<text x="208.1" y="83.2">MLX-CON26-8-GP</text>
<text x="48" y="88.6">51R2J-2-GP</text>
<text x="53.4" y="86.8">R59</text>
</g>
<g font-size="1.6" fill="#f00">
<text x="14.3" y="32.4">4</text>
<text x="20.3" y="32.4">XDP_TCK</text>
<text x="120.9" y="32.4">24</text>
<text x="127" y="32.4">PCH_TCK</text>
<text x="14.3" y="37.7">4</text>
<text x="14.3" y="39.5">4</text>
<text x="14.3" y="41.3">4</text>
<text x="18.5" y="41.3">-XDP_TRST</text>
<text x="20.3" y="37.7">XDP_TMS</text>
<text x="20.3" y="39.5">XDP_TDI</text>
<text x="120.9" y="37.7">24</text>
<text x="120.9" y="39.5">24</text>
<text x="127" y="37.7">PCH_TMS</text>
<text x="127" y="39.5">PCH_TDI</text>
<text x="14.3" y="46.6">4,26</text>
<text x="14.3" y="43.1">4</text>
<text x="20.3" y="46.6">-XDP_DBR</text>
<text x="21" y="43.1">XDP_TDO</text>
<text x="120.9" y="43.1">24</text>
<text x="124.5" y="46.6">4,26</text>
<text x="126.1" y="43.1">PCH_TDO</text>
<text x="128.8" y="46.6">-XDP_DBR</text>
<text x="8.8" y="48.4">4,28,58,60</text>
<text x="12.1" y="51.9">25 -XDP_CLK_100M</text>
<text x="12.7" y="53.7">25 XDP_CLK_100M</text>
<text x="17.6" y="48.4">-PLTRST_FAR</text>
<text x="5.7" y="55.5">26,32,56,61,62,70,72</text>
<text x="14.3" y="57.3">10</text>
<text x="18.9" y="57.3">CPU_CFG0</text>
<text x="22.4" y="55.5">BPWRG</text>
<text x="57.3" y="54.8">BPWRG_XDP</text>
<text x="156.8" y="58.3">BPWRG_XDP_PCH</text>
<text x="12.8" y="60.8">4,29</text>
<text x="17.1" y="60.8">CPUPWRGD</text>
<text x="106.7" y="60.8">26,32,56,72</text>
<text x="116.5" y="60.8">MPWRG</text>
<text x="187.1" y="60.1">-PLTRST_XDP_PCH</text>
<text x="26.7" y="75.1">4</text>
<text x="29.5" y="75.1">-XDP_PRDY</text>
<text x="26.7" y="79">4</text>
<text x="30.8" y="79">-XDP_PREQ</text>
</g>
<g font-size="1.3">
<text x="30.8" y="1.3">5</text>
<text x="88.9" y="1.3">4</text>
<text x="146.9" y="1.3">3</text>
<text x="205" y="1.3">2</text>
<text x="263.1" y="1.3">1</text>
<text x=".5" y="28.4">D</text>
<text x="292.6" y="28.4">D</text>
<text x=".5" y="79.5">C</text>
<text x="292.6" y="79.5">C</text>
<text x=".5" y="130.6">B</text>
<text x="292.6" y="130.6">B</text>
<text x=".5" y="181.7">A</text>
<text x="292.6" y="181.7">A</text>
<text x="30.8" y="207.4">5</text>
<text x="88.9" y="207.4">4</text>
<text x="146.9" y="207.4">3</text>
<text x="205" y="207.4">2</text>
<text x="263.1" y="207.4">1</text>
</g>
</svg>
